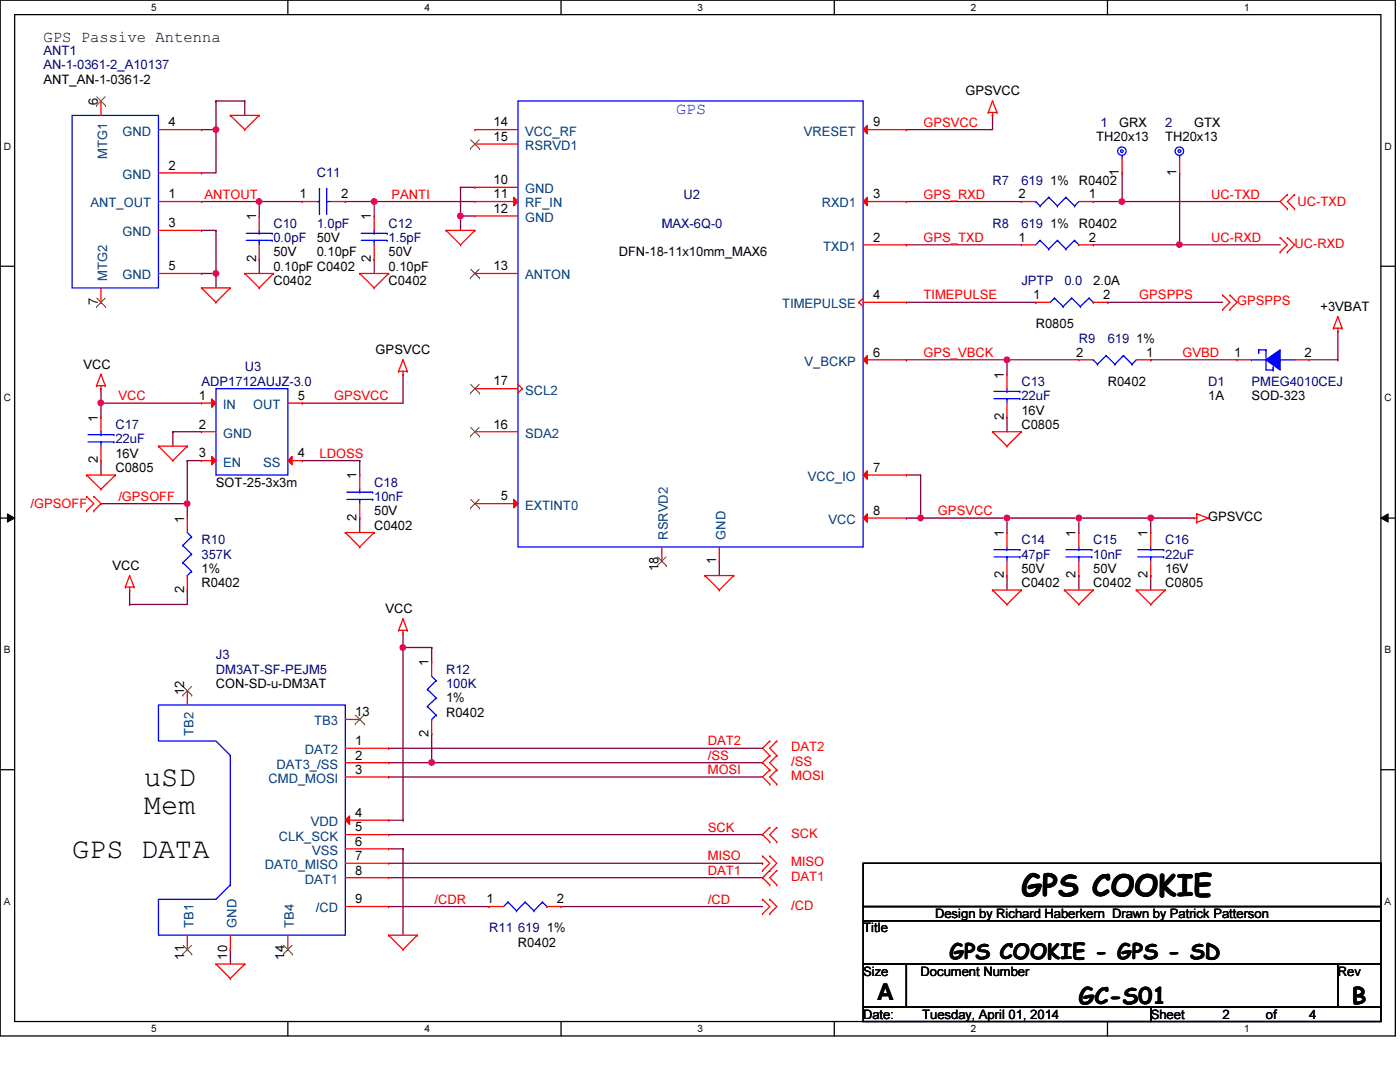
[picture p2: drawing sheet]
<svg xmlns="http://www.w3.org/2000/svg" width="279mm" height="216mm" viewBox="0 0 279 216" stroke-linecap="round" stroke-linejoin="round" font-family="sans-serif">
<path d="M0 0h278.5v206.7h-278.5zM2.9 2.9h272.7v200.9h-272.7z" fill="none" stroke="#000" stroke-width=".25"/>
<g fill="#fff">
<path d="M30.2 .3h1.1v2.3h-1.1z"/>
<path d="M30.2 204.1h1.1v2.3h-1.1z"/>
</g>
<path d="M57.4 0v2.9M57.4 203.8v2.9" fill="none" stroke="#000" stroke-width=".25"/>
<g fill="#fff">
<path d="M84.7 .3h1.1v2.3h-1.1z"/>
<path d="M84.7 204.1h1.1v2.3h-1.1z"/>
</g>
<path d="M112 0v2.9M112 203.8v2.9" fill="none" stroke="#000" stroke-width=".25"/>
<g fill="#fff">
<path d="M139.2 .3h1.1v2.3h-1.1z"/>
<path d="M139.2 204.1h1.1v2.3h-1.1z"/>
</g>
<path d="M166.5 0v2.9M166.5 203.8v2.9" fill="none" stroke="#000" stroke-width=".25"/>
<g fill="#fff">
<path d="M193.8 .3h1.1v2.3h-1.1z"/>
<path d="M193.8 204.1h1.1v2.3h-1.1z"/>
</g>
<path d="M221 0v2.9M221 203.8v2.9" fill="none" stroke="#000" stroke-width=".25"/>
<g fill="#fff">
<path d="M248.3 .3h1.1v2.3h-1.1z"/>
<path d="M248.3 204.1h1.1v2.3h-1.1z"/>
<path d="M.8 28h1.4v2.3h-1.4z"/>
<path d="M276.3 28h1.4v2.3h-1.4z"/>
<path d="M.8 78.2h1.4v2.3h-1.4z"/>
<path d="M276.3 78.2h1.4v2.3h-1.4z"/>
</g>
<path d="M0 53.1h2.9M275.6 53.1h2.9" fill="none" stroke="#000" stroke-width=".25"/>
<g fill="#fff">
<path d="M.8 128.5h1.3v2.2h-1.3z"/>
<path d="M276.3 128.5h1.3v2.2h-1.3z"/>
</g>
<path d="M0 103.4h2.9M275.6 103.4h2.9" fill="none" stroke="#000" stroke-width=".25"/>
<path d="M1.5 102.5l1.4 .9-1.4 .8zM275.6 103.4l1.4-.9v1.7z" fill="#000"/>
<path d="M1.5 102.5l1.4 .9-1.4 .8zM275.6 103.4l1.4-.9v1.7z" fill="none" stroke="#000" stroke-width=".2"/>
<g fill="#fff">
<path d="M.8 178.7h1.3v2.2h-1.3z"/>
<path d="M276.3 178.7h1.3v2.2h-1.3z"/>
</g>
<path d="M0 153.6h2.9M275.6 153.6h2.9" fill="none" stroke="#000" stroke-width=".25"/>
<path d="M201 71.8h.1M201 71.8h14.3M229.7 71.8h.1M229.7 71.8h17.2M201 83.3h.1M201 83.3v2.8" fill="none" stroke="#800040" stroke-width=".25"/>
<circle cx="200.9" cy="71.8" r=".56" fill="#f0f"/>
<circle cx="200.9" cy="71.8" r=".56" fill="none" stroke="#f0f" stroke-width=".25"/>
<path d="M180.9 71.8h.1M180.9 71.8h20.1M201 71.8h.1M201 71.8v2.9M261.2 71.8h5.8M267 71.8h.1M201 114.9h.1M201 103.4h.1M201 103.4v2.9M201 114.9v2.8" fill="none" stroke="#800040" stroke-width=".25"/>
<circle cx="200.9" cy="103.4" r=".56" fill="#f0f"/>
<circle cx="200.9" cy="103.4" r=".56" fill="none" stroke="#f0f" stroke-width=".25"/>
<path d="M229.7 103.4h.1M229.7 103.4v2.9" fill="none" stroke="#800040" stroke-width=".25"/>
<circle cx="229.6" cy="103.4" r=".56" fill="#f0f"/>
<circle cx="229.6" cy="103.4" r=".56" fill="none" stroke="#f0f" stroke-width=".25"/>
<path d="M201 103.4h.1M201 103.4h37.3M215.3 103.4h.1M215.3 103.4v2.9M229.7 114.9h.1M229.7 103.4h.1M229.7 114.9v2.8" fill="none" stroke="#800040" stroke-width=".25"/>
<circle cx="215.3" cy="103.4" r=".56" fill="#f0f"/>
<circle cx="215.3" cy="103.4" r=".56" fill="none" stroke="#f0f" stroke-width=".25"/>
<path d="M235.4 48.9h.1M235.4 48.9h20.1M215.3 114.9h.1M215.3 114.9v2.8" fill="none" stroke="#800040" stroke-width=".25"/>
<circle cx="235.4" cy="48.8" r=".56" fill="#f0f"/>
<circle cx="235.4" cy="48.8" r=".56" fill="none" stroke="#f0f" stroke-width=".25"/>
<path d="M180.9 48.9h.1M180.9 48.9h22.9M223.9 40.2h.1M223.9 40.2h31.6" fill="none" stroke="#800040" stroke-width=".25"/>
<circle cx="223.9" cy="40.2" r=".56" fill="#f0f"/>
<circle cx="223.9" cy="40.2" r=".56" fill="none" stroke="#f0f" stroke-width=".25"/>
<path d="M91.9 37.4h.1M91.9 37.4h2.9M91.9 37.4v5.7M198.1 23h.1M198.1 23v2.9M91.9 43.1h.1M91.9 43.1h2.9M180.9 40.2h.1M180.9 40.2h22.9M183.7 103.4h.1M183.7 103.4h17.3" fill="none" stroke="#800040" stroke-width=".25"/>
<circle cx="91.9" cy="43.1" r=".56" fill="#f0f"/>
<circle cx="91.9" cy="43.1" r=".56" fill="none" stroke="#f0f" stroke-width=".25"/>
<path d="M180.9 25.9h.1M180.9 25.9h17.2M91.9 43.1h.1M91.9 43.1v2.9M180.9 94.8h.1M180.9 94.8h2.8M183.7 94.8h.1M183.7 94.8v8.6h-2.8M143.6 112h.1M143.6 112v2.9M180.9 103.4h.1" fill="none" stroke="#800040" stroke-width=".25"/>
<circle cx="183.7" cy="103.4" r=".56" fill="#f0f"/>
<circle cx="183.7" cy="103.4" r=".56" fill="none" stroke="#f0f" stroke-width=".25"/>
<path d="M80.4 129.2h.1M80.4 129.2v34.5" fill="none" stroke="#800040" stroke-width=".25"/>
<circle cx="80.4" cy="129.2" r=".56" fill="#f0f"/>
<circle cx="80.4" cy="129.2" r=".56" fill="none" stroke="#f0f" stroke-width=".25"/>
<g fill="none" stroke="#800040" stroke-width=".25">
<path d="M223.9 34.5h.1M223.9 34.5v5.7h-5.7M235.4 34.5h.1M235.4 34.5v14.4h-17.2M218.2 40.2h.1M218.2 48.9h.1M20.2 91.9h.1M20.2 80.4h.1M20.2 91.9v2.9M20.2 80.4h20M77.6 163.7h2.8M77.6 169.4h2.8"/>
<path d="M80.4 163.7h.1M80.4 169.4h.1M80.4 169.4v17.2M46 189.5h.1M46 189.5v2.9"/>
</g>
<circle cx="20.1" cy="80.4" r=".56" fill="#f0f"/>
<circle cx="20.1" cy="80.4" r=".56" fill="none" stroke="#f0f" stroke-width=".25"/>
<g fill="none" stroke="#800040" stroke-width=".25">
<path d="M20.2 77.6h.1M20.2 77.6v5.7M20.2 80.4h.1M34.5 86.1h.1M34.5 86.1h5.7M34.5 86.1v2.9M37.4 91.9h.1M37.4 91.9h2.8M37.4 91.9v11.5M60.3 91.9h.1M60.3 80.4h.1M60.3 91.9h11.5"/>
<path d="M60.3 80.4h20.1M71.8 91.9h.1M71.8 91.9v2.9M20.2 100.5h.1M20.2 100.5h17.2M37.4 117.7h.1M37.4 100.5h.1M37.4 117.7v2.9M71.8 103.4h.1M71.8 103.4v2.9"/>
</g>
<circle cx="37.3" cy="100.5" r=".56" fill="#f0f"/>
<circle cx="37.3" cy="100.5" r=".56" fill="none" stroke="#f0f" stroke-width=".25"/>
<path d="M40.2 40.2h.1M40.2 40.2h11.5M43.1 46h.1M43.1 46v8.6" fill="none" stroke="#800040" stroke-width=".25"/>
<circle cx="43.1" cy="54.6" r=".56" fill="#f0f"/>
<circle cx="43.1" cy="54.6" r=".56" fill="none" stroke="#f0f" stroke-width=".25"/>
<path d="M51.7 40.2h.1M51.7 40.2h8.6" fill="none" stroke="#800040" stroke-width=".25"/>
<circle cx="51.7" cy="40.2" r=".56" fill="#f0f"/>
<circle cx="51.7" cy="40.2" r=".56" fill="none" stroke="#f0f" stroke-width=".25"/>
<g fill="none" stroke="#800040" stroke-width=".25">
<path d="M40.2 25.9h.1M40.2 25.9h2.9M43.1 25.9h.1M43.1 25.9v8.6M40.2 46h.1M40.2 54.6h.1M40.2 46h2.9M40.2 54.6h2.9M43.1 54.6h.1M43.1 54.6v2.8M51.7 40.2h.1M51.7 40.2v2.9"/>
<path d="M74.7 40.2h.1M74.7 40.2v2.9"/>
</g>
<circle cx="43.1" cy="25.9" r=".56" fill="#f0f"/>
<circle cx="43.1" cy="25.9" r=".56" fill="none" stroke="#f0f" stroke-width=".25"/>
<g fill="none" stroke="#800040" stroke-width=".25">
<path d="M40.2 34.5h.1M40.2 34.5h2.9M43.1 20.2h.1M43.1 20.2h5.8M43.1 20.2v5.7M48.9 20.2h.1M48.9 20.2v2.8M51.7 51.7h.1M51.7 51.7v2.9M68.9 40.2h.1M68.9 40.2h5.8M74.7 51.7h.1"/>
<path d="M74.7 51.7v2.9"/>
</g>
<circle cx="74.7" cy="40.2" r=".56" fill="#f0f"/>
<circle cx="74.7" cy="40.2" r=".56" fill="none" stroke="#f0f" stroke-width=".25"/>
<g fill="none" stroke="#800040" stroke-width=".25">
<path d="M74.7 40.2h.1M74.7 40.2h20.1M80.4 74.7h.1M80.4 74.7v5.7M77.6 149.3h.1M77.6 155h.1M77.6 149.3h74.6M77.6 152.2h74.6M77.6 155h74.6M86.1 152.2h.1M86.1 146.4h.1M86.1 146.4v5.8"/>
<path d="M152.2 152.2h.1M77.6 166.5h74.6M77.6 172.3h74.6M77.6 175.1h74.6M152.2 166.5h.1M152.2 172.3h.1M152.2 175.1h.1M77.6 180.9h20M97.6 180.9h.1M112 180.9h.1M112 180.9h40.2"/>
</g>
<circle cx="86.1" cy="152.1" r=".56" fill="#f0f"/>
<circle cx="86.1" cy="152.1" r=".56" fill="none" stroke="#f0f" stroke-width=".25"/>
<g fill="none" stroke="#800040" stroke-width=".25">
<path d="M180.9 60.3h25.8M206.7 60.3h.1M221.1 60.3h.1M221.1 60.3h22.9M267 66.1h.1M267 66.1v5.7M25.9 117.7h.1M25.9 117.7v2.9M25.9 120.6h.1M25.9 120.6h11.5M80.4 129.2h.1M80.4 129.2h5.7"/>
<path d="M80.4 126.3v2.9M86.1 129.2h.1M86.1 129.2v2.9"/>
</g>
<g fill="none" stroke="#f00" stroke-width=".25">
<path d="M46 23h.1M46 23h5.7M46 23l2.9 2.9M48.9 25.9h.1M51.7 23h.1M51.7 23l-2.8 2.9M197.2 22.4h.1M197.2 22.4h1.8M198.1 23h.1M198.1 20.2h.1M198.1 22.4v.6M198.1 20.2l-.9 2.2"/>
<path d="M198.1 20.2l.9 2.2M199 22.4h.1M256.9 38.8h.1M256.9 38.8l-1.4 1.4 1.4 1.5M258.4 38.8h.1M258.4 38.8l-1.5 1.4 1.5 1.5M40.2 57.4h.1M40.2 57.4h5.8M40.2 57.4l2.9 2.9M46 57.4h.1M46 57.4l-2.9 2.9M48.9 54.6h.1"/>
<path d="M48.9 54.6h5.7M48.9 54.6l2.8 2.8M51.7 57.4h.1M54.6 54.6h.1M54.6 54.6l-2.9 2.8M71.8 54.6h.1M71.8 54.6h5.8M71.8 54.6l2.9 2.8M74.7 57.4h.1M77.6 54.6h.1M77.6 54.6l-2.9 2.8M89 46h.1"/>
<path d="M89 46h5.8M89 46l2.9 2.9M91.9 48.9h.1M94.8 46h.1M94.8 46l-2.9 2.9M244 58.9h.1M244 58.9l1.4 1.4-1.4 1.5M245.4 58.9h.1M245.4 58.9l1.5 1.4-1.5 1.5M255.5 50.3h.1M255.5 47.4h.1M255.5 47.4l1.4 1.5-1.4 1.4"/>
<path d="M256.9 50.3h.1M256.9 47.4h.1M256.9 41.7h.1M256.9 47.4l1.5 1.5-1.5 1.4M258.4 41.7h.1M19.3 77h.1M19.3 77h1.7M20.2 77.6h.1M20.2 74.7h.1M20.2 77v.6M20.2 74.7l-.9 2.3M20.2 74.7l.8 2.3"/>
<path d="M21 77h.1M43.1 60.3h.1M79.5 74.1h.1M79.5 74.1h1.8M80.4 74.7h.1M80.4 71.8h.1M80.4 74.1v.6M80.4 71.8l-.9 2.3M80.4 71.8l.9 2.3M81.3 74.1h.1M201 74.7h.1M201 74.7v2.9"/>
<path d="M244 61.8h.1M245.4 61.8h.1M266.1 65.5h.1M266.1 65.5h1.7M267 66.1h.1M267 63.2h.1M267 65.5v.6M267 63.2l-.9 2.3M267 63.2l.8 2.3M267.8 65.5h.1M17.3 94.8h.1M17.3 99.1h.1"/>
<path d="M17.3 94.8h5.7M17.3 94.8l2.9 2.8M17.3 99.1l1.4 1.4-1.4 1.4M18.7 99.1h.1M18.7 99.1l1.5 1.4-1.5 1.4M20.2 97.6h.1M23 94.8h.1M23 94.8l-2.8 2.8M31.6 89h.1M31.6 89h5.8M31.6 89l2.9 2.9M34.5 91.9h.1"/>
<path d="M37.4 89h.1M37.4 89l-2.9 2.9M198.1 86.1h.1M198.1 86.1h5.7M198.1 86.1l2.9 2.9M201 89h.1M201 83.3h.1M201 80.4v2.9M203.8 86.1h.1M203.8 86.1l-2.8 2.9M17.3 101.9h.1M18.7 101.9h.1"/>
<path d="M25 117.1h.1M25 117.1h1.8M25.9 117.7h.1M25.9 114.9h.1M25.9 117.1v.6M25.9 114.9l-.9 2.2M25.9 114.9l.9 2.2M26.8 117.1h.1M68.9 106.3h.1M68.9 106.3h5.8M68.9 106.3l2.9 2.8M71.8 109.1h.1"/>
<path d="M74.7 106.3h.1M74.7 106.3l-2.9 2.8M140.7 114.9h.1M140.7 114.9h5.7M140.7 114.9l2.9 2.8M143.6 117.7h.1M146.4 114.9h.1M146.4 114.9l-2.8 2.8M198.1 117.7h.1M198.1 117.7h5.7M198.1 117.7l2.9 2.9M203.8 117.7h.1"/>
<path d="M203.8 117.7l-2.8 2.9M212.4 117.7h.1M212.4 117.7h5.8M212.4 117.7l2.9 2.9M218.2 117.7h.1M218.2 117.7l-2.9 2.9M226.8 117.7h.1M226.8 117.7h5.7M226.8 117.7l2.9 2.9M232.5 117.7h.1M232.5 117.7l-2.8 2.9M238.3 103.4h.1"/>
<path d="M238.3 103.4h.5M238.8 102.5h.1M238.8 104.2h.1M238.8 102.5v1.7M238.8 102.5l2.3 .9M241.1 103.4h.1M241.1 103.4l-2.3 .8M79.5 125.8h.1M79.5 125.8h1.8M80.4 126.3h.1M80.4 123.5h.1M80.4 125.8v.5"/>
<path d="M80.4 123.5l-.9 2.3M80.4 123.5l.9 2.3M81.3 125.8h.1M86.1 132.1h.1M86.1 132.1v2.9M201 120.6h.1M215.3 120.6h.1M229.7 120.6h.1M86.1 146.4h.1M86.1 143.6v2.8M153.6 147.9h.1M153.6 150.7h.1"/>
<path d="M153.6 153.6h.1M153.6 156.5h.1M153.6 147.9l-1.4 1.4 1.4 1.4M153.6 150.7l-1.4 1.5 1.4 1.4M153.6 153.6l-1.4 1.4 1.4 1.5M155 150.7h.1M155 147.9h.1M155 153.6h.1M155 156.5h.1M155 147.9l-1.4 1.4 1.4 1.4M155 150.7l-1.4 1.5 1.4 1.4M155 153.6l-1.4 1.4 1.4 1.5"/>
<path d="M152.2 179.5h.1M152.2 173.7h.1M152.2 170.8h.1M152.2 179.5l1.4 1.4-1.4 1.4M152.2 170.8l1.4 1.5-1.4 1.4M153.6 179.5h.1M153.6 173.7h.1M153.6 176.6h.1M153.6 165.1h.1M153.6 168h.1M153.6 170.8h.1M153.6 179.5l1.4 1.4-1.4 1.4"/>
<path d="M153.6 173.7l-1.4 1.4 1.4 1.5M153.6 165.1l-1.4 1.4 1.4 1.5M153.6 170.8l1.4 1.5-1.4 1.4M155 176.6h.1M155 173.7h.1M155 168h.1M155 165.1h.1M155 173.7l-1.4 1.4 1.4 1.5M155 165.1l-1.4 1.4 1.4 1.5M43.1 192.4h.1M43.1 192.4h5.8M43.1 192.4l2.9 2.8"/>
<path d="M46 195.2h.1M48.9 192.4h.1M48.9 192.4l-2.9 2.8M77.6 186.6h.1M77.6 186.6h5.7M77.6 186.6l2.8 2.9M80.4 189.5h.1M83.3 186.6h.1M83.3 186.6l-2.9 2.9M152.2 182.3h.1M153.6 182.3h.1"/>
</g>
<path d="M172.3 172.3h103.3v8.6h-103.3zM172.3 183.7h103.3v8.7h-103.3zM172.3 192.4h8.6v8.6h-8.6zM172.3 180.9h103.3v2.8h-103.3zM180.9 192.4h86.1v8.6h-86.1zM267 192.4h8.6v8.6h-8.6zM172.3 201h57.4v2.8h-57.4zM229.7 201h45.9v2.8h-45.9z" fill="none" stroke="#000" stroke-width=".25"/>
<g fill="none" stroke="#00f" stroke-width=".25">
<path d="M198.4 79.5h5.1M198.4 78.1h5.1M201 78.1h.1M201 79.5h.1M201 77.6v.5M201 79.5v.9M203.5 79.5h.1M203.5 78.1h.1M249.8 71.8h.1M249.8 71.8h2.8M251.2 69.8h.1M251.2 69.8h1.4"/>
<path d="M252.6 69.8h.1M252.6 69.8v4h1.5M254.1 73.8h.1M255.5 71.8h.1M255.5 71.8h2.9M85.3 137.5h.1M85.3 137.5l1.7 1.8M86.1 135l.9 .8M87 135.8h.1M87 139.3h.1M87 135.8l-1.7 1.7M87 139.3l-1.7 1.7"/>
<path d="M85.3 141h.1M85.3 141l1.7 1.7M86.1 143.6h.1M87 142.7h.1M87 142.7l-.9 .9"/>
</g>
<path d="M252.6 71.8l2.9-2v4z" fill-rule="evenodd" fill="#00f"/>
<g fill="none" stroke="#00f" stroke-width=".25">
<path d="M63.8 37.6h.1M63.8 37.6v5.2M65.2 37.6h.1M65.2 37.6v5.2M63.2 40.2h.6M63.8 40.2h.1M65.2 40.2h.1M65.2 40.2h.9M43.1 77.6h14.3v17.2h-14.3zM251.2 70.4h.1M251.2 69.8v.6M252.6 71.8l2.9-2v4z"/>
<path d="M254.1 73.2h.1M254.1 73.2v.6M227.1 111.1h5.1M227.1 109.7h5.1M229.7 109.7h.1M229.7 111.1h.1M229.7 109.1v.6M229.7 111.1v.9M232.2 111.1h.1M232.2 109.7h.1"/>
</g>
<path d="M60.3 40.2h.1M60.3 40.2h2.9M66.1 40.2h2.8M68.9 40.2h.1M246.9 71.8h.1M246.9 71.8h2.9M258.4 71.8h2.8M261.2 71.8h.1M229.7 106.3h.1M229.7 114.9h.1M229.7 106.3v2.8M229.7 112v2.9" fill="none" stroke="#f00" stroke-width=".25"/>
<path d="M42.2 79.6l.9 .8-.9 .9z" fill="#f00"/>
<path d="M42.2 79.6l.9 .8-.9 .9zM40.2 80.4h.1M40.2 86.1h.1M40.2 80.4h2.9M40.2 86.1h2.9M57.4 80.4h2.9M60.3 80.4h.1" fill="none" stroke="#f00" stroke-width=".25"/>
<path d="M58.3 91.1v1.7l-.9-.9z" fill="#f00"/>
<path d="M57.4 91.9h2.9M58.3 91.1v1.7l-.9-.9zM60.3 91.9h.1" fill="none" stroke="#f00" stroke-width=".25"/>
<path d="M42.2 91.1l.9 .8-.9 .9z" fill="#f00"/>
<path d="M40.2 91.9h.1M40.2 91.9h2.9M42.2 91.1l.9 .8-.9 .9z" fill="none" stroke="#f00" stroke-width=".25"/>
<path d="M103.4 20.2h68.9v88.9h-68.9z" fill="none" stroke="#00f" stroke-width=".25"/>
<path d="M172.3 25.9l.8-.9v1.7z" fill="#f00"/>
<path d="M172.3 25.9l.8-.9v1.7zM172.3 25.9h8.6M180.9 25.9h.1" fill="none" stroke="#f00" stroke-width=".25"/>
<path d="M172.3 94.8l.8-.9v1.7z" fill="#f00"/>
<path d="M94.8 86.1h.1M94.8 86.1h8.6M172.3 94.8l.8-.9v1.7zM172.3 94.8h8.6M180.9 94.8h.1" fill="none" stroke="#f00" stroke-width=".25"/>
<path d="M93.9 87h.1M93.9 85.3l1.8 1.7M95.6 85.3l-1.7 1.7M95.7 87h.1" fill="none" stroke="#804000" stroke-width=".2"/>
<path d="M172.3 103.4l.8-.9v1.7z" fill="#f00"/>
<path d="M94.8 25.9h.1M94.8 25.9h8.6M172.3 103.4l.8-.9v1.7zM172.3 103.4h8.6M180.9 103.4h.1" fill="none" stroke="#f00" stroke-width=".25"/>
<path d="M102.5 99.7l.9 .8-.9 .8z" fill="#f00"/>
<path d="M102.5 99.7l.9 .8-.9 .8zM94.8 100.5h.1M94.8 100.5h8.6" fill="none" stroke="#f00" stroke-width=".25"/>
<path d="M93.9 99.7l1.8 1.7M95.6 99.7l-1.7 1.7M93.9 101.4h.1M95.7 101.4h.1" fill="none" stroke="#804000" stroke-width=".2"/>
<path d="M172.3 71.8l.8-.8v1.6z" fill="#f00"/>
<g fill="none" stroke="#f00" stroke-width=".25">
<path d="M94.8 37.4h.1M94.8 28.7h.1M94.8 37.4h8.6M94.8 28.7h8.6M94.8 54.6h.1M94.8 43.1h.1M94.8 54.6h8.6M94.8 43.1h8.6M172.3 59.5l-.9 .8M171.4 60.3h.1M171.4 60.3l.9 .9M172.3 71.8l.8-.8v1.6z"/>
<path d="M172.3 61.2h.1M172.3 71.8h8.6M172.3 60.3h8.6M180.9 71.8h.1M180.9 60.3h.1M132.1 112h.1M132.1 109.1v2.9M143.6 112h.1M143.6 109.1v2.9"/>
</g>
<path d="M93.9 29.6h.1M93.9 27.9l1.8 1.7M95.6 27.9l-1.7 1.7M95.7 29.6h.1M93.9 55.5h.1M93.9 53.7l1.8 1.8M95.6 53.7l-1.7 1.8M95.7 55.5h.1M131.2 112.9h.1M131.2 111.1l1.8 1.8M132.9 111.1l-1.7 1.8M133 112.9h.1" fill="none" stroke="#804000" stroke-width=".2"/>
<path d="M102.5 39.4l.9 .8-.9 .9z" fill="#f00"/>
<path d="M102.5 39.4l.9 .8-.9 .9zM94.8 40.2h.1M94.8 40.2h8.6M172.3 48.9h8.6M180.9 48.9h.1M94.8 77.6h.1M94.8 77.6h8.6M103.4 78.4h.1M103.4 76.7l.8 .9M104.2 77.6h.1M104.2 77.6l-.8 .8" fill="none" stroke="#f00" stroke-width=".25"/>
<path d="M93.9 78.4h.1M93.9 76.7l1.8 1.7M95.6 76.7l-1.7 1.7M95.7 78.4h.1" fill="none" stroke="#804000" stroke-width=".2"/>
<path d="M172.3 40.2l.8-.8v1.7z" fill="#f00"/>
<g fill="none" stroke="#f00" stroke-width=".25">
<path d="M20.2 20.2h.1M20.2 20.2v2.8M31.6 34.5h8.6M31.6 25.9h8.6M40.2 34.5h.1M40.2 25.9h.1M223.9 34.5h.1M223.9 31.6v2.9M235.4 34.5h.1M235.4 31.6v2.9M20.2 57.4v2.9M31.6 40.2h8.6"/>
<path d="M31.6 46h8.6M31.6 54.6h8.6M40.2 40.2h.1M40.2 46h.1M40.2 54.6h.1M74.7 43.1h.1M74.7 51.7h.1M74.7 43.1v2.9M74.7 48.9v2.8M172.3 40.2l.8-.8v1.7zM172.3 40.2h8.6M180.9 40.2h.1"/>
<path d="M203.8 48.9h.1M203.8 40.2h.1M203.8 40.2h2.9M203.8 48.9h2.9M215.3 40.2h2.9M215.3 48.9h2.9M218.2 48.9h.1M218.2 40.2h.1M20.2 60.3h.1M206.7 60.3h.1M206.7 60.3h2.9M215.3 71.8h.1"/>
<path d="M215.3 71.8h2.9M218.2 60.3h2.9M221.1 60.3h.1M226.8 71.8h2.9M229.7 71.8h.1M20.2 83.3h.1M20.2 91.9h.1M20.2 83.3v2.8M20.2 89v2.9M71.8 94.8h.1M71.8 94.8v2.8M37.4 103.4h.1"/>
<path d="M37.4 117.7h.1M37.4 103.4v2.9M37.4 114.9v2.8M71.8 103.4h.1M71.8 100.5v2.9M201 106.3h.1M201 114.9h.1M201 106.3v2.8M201 112v2.9M215.3 106.3h.1M215.3 114.9h.1M215.3 106.3v2.8"/>
<path d="M215.3 112v2.9M68.9 152.2h8.7M68.9 155h8.7M77.6 152.2h.1M77.6 155h.1M97.6 180.9h.1M97.6 180.9h2.9M109.1 180.9h2.9M112 180.9h.1"/>
</g>
<g fill="none" stroke="#00f" stroke-width=".25">
<path d="M14.4 23h17.2v34.4h-17.2zM209.3 39.4h.1M209.3 39.4l1.7 1.7M209.3 39.4l-1.7 1.7M212.7 39.4h.1M212.7 39.4l1.8 1.7M212.7 39.4l-1.7 1.7M223.9 31h.1M223.9 31v.6M235.4 31h.1M235.4 31v.6M72.1 48h5.2"/>
<path d="M72.1 46.6h5.2M74.7 46.6h.1M74.7 48h.1M74.7 46v.6M74.7 48v.9M77.3 48h.1M77.3 46.6h.1M206.7 40.2h.1M206.7 40.2l.9 .9M207.6 48h.1M207.6 41.1h.1M207.6 48l-.9 .9"/>
<path d="M207.6 48l1.7 1.7M209.3 49.7h.1M210.4 59.5h.1M210.4 59.5l-.8 .8M210.4 59.5l1.8 1.7M211 48h.1M211 41.1h.1M211 48l-1.7 1.7M211 48l1.7 1.7M212.7 49.7h.1M213.9 59.5h.1M213.9 59.5l-1.7 1.7"/>
<path d="M213.9 59.5l1.7 1.7M214.5 48h.1M214.5 41.1h.1M214.5 48l-1.8 1.7M214.5 48l.8 .9M215.3 48.9h.1M215.3 40.2l-.8 .9M217.3 59.5h.1M217.3 59.5l-1.7 1.7M217.3 59.5l.9 .8M212.2 61.2h.1M215.6 61.2h.1"/>
<path d="M218.2 60.3h.1M218.2 71.8h.1M218.2 71.8l.8 .9M219 72.7h.1M220.8 71h.1M220.8 71l1.7 1.7M220.8 71l-1.8 1.7M222.5 72.7h.1M224.2 71h.1M224.2 71l1.7 1.7M224.2 71l-1.7 1.7M225.9 72.7h.1"/>
<path d="M226.8 71.8l-.9 .9M17.6 88.2h5.1M17.6 86.7h5.1M20.2 86.7h.1M20.2 88.2h.1M20.2 86.1v.6M20.2 88.2v.8M22.7 88.2h.1M22.7 86.7h.1M69.2 99.7h5.2M69.2 98.2h5.2M71.8 98.2h.1"/>
<path d="M71.8 99.7h.1M71.8 97.6v.6M71.8 99.7v.8M74.4 99.7h.1M74.4 98.2h.1M36.5 108.8h.1M36.5 112.3h.1M36.5 108.8l1.7 1.8M36.5 112.3l1.7 1.7M37.4 114.9h.1M37.4 106.3l.8 .8M38.2 107.1h.1"/>
<path d="M38.2 110.6h.1M38.2 114h.1M38.2 107.1l-1.7 1.7M38.2 110.6l-1.7 1.7M38.2 114l-.8 .9M198.4 111.1h5.1M198.4 109.7h5.1M201 109.7h.1M201 111.1h.1M201 109.1v.6M201 111.1v.9M203.5 111.1h.1"/>
<path d="M203.5 109.7h.1M212.7 111.1h5.2M212.7 109.7h5.2M215.3 109.7h.1M215.3 111.1h.1M215.3 109.1v.6M215.3 111.1v.9M217.9 111.1h.1M217.9 109.7h.1M46 150.7h.1M46 150.7l-2.9-2.8h-11.5v-7.2h37.3v45.9h-37.3v-7.1h11.5l2.9-2.9M46 150.7v25.9"/>
<path d="M46 176.6h.1M101.4 180h.1M101.4 180l-.9 .9M101.4 180l1.7 1.7M103.1 181.7h.1M104.8 180h.1M104.8 180l-1.7 1.7M104.8 180l1.8 1.7M106.6 181.7h.1M108.2 180h.1M108.2 180l-1.6 1.7M108.2 180l.9 .9"/>
<path d="M109.1 180.9h.1"/>
<circle cx="223.9" cy="30.2" r=".27"/>
<circle cx="223.9" cy="30.2" r=".84"/>
<circle cx="235.4" cy="30.2" r=".84"/>
<circle cx="235.4" cy="30.2" r=".29"/>
</g>
<path d="M19.3 19.3l1.7 1.7M21 19.3l-1.7 1.7M19.3 21h.1M21 21h.1M19.3 59.5l1.7 1.7M21 59.5l-1.7 1.7M19.3 61.2h.1M21 61.2h.1" fill="none" stroke="#804000" stroke-width=".2"/>
<path d="M69.8 162.8v1.7l-.9-.8z" fill="#f00"/>
<g fill="none" stroke="#f00" stroke-width=".25">
<path d="M51.7 43.1h.1M51.7 51.7h.1M51.7 43.1v2.9M51.7 48.9v2.8M37.4 137.8h.1M37.4 137.8v2.9M68.9 149.3h8.7M68.9 143.6h2.9M71.8 143.6h.1M77.6 149.3h.1M68.9 163.7h8.7M68.9 166.5h8.7"/>
<path d="M68.9 169.4h8.7M68.9 172.3h8.7M68.9 175.1h8.7M69.8 162.8v1.7l-.9-.8zM77.6 163.7h.1M77.6 166.5h.1M77.6 169.4h.1M77.6 172.3h.1M77.6 175.1h.1M37.4 189.5h.1M37.4 186.6v2.9M46 189.5h.1"/>
<path d="M46 186.6v2.9M57.4 189.5h.1M57.4 186.6v2.9M68.9 180.9h8.7M77.6 180.9h.1"/>
</g>
<g fill="none" stroke="#804000" stroke-width=".2">
<path d="M36.5 138.7h.1M36.5 137l1.8 1.7M38.2 137l-1.7 1.7M38.3 138.7h.1M70.9 144.4h.1M71 142.7l1.7 1.7M72.6 142.7l-1.7 1.7M72.7 144.4h.1M36.5 190.4h.1M36.5 188.6l1.8 1.8M38.2 188.6l-1.7 1.8M38.3 190.4h.1"/>
<path d="M56.6 190.4h.1M56.6 188.6l1.7 1.8M58.3 188.6l-1.7 1.8M58.3 190.4h.1"/>
</g>
<path d="M49.1 48h5.2M49.1 46.6h5.2M51.7 46.6h.1M51.7 48h.1M51.7 46v.6M51.7 48v.9M54.3 48h.1M54.3 46.6h.1" fill="none" stroke="#00f" stroke-width=".25"/>
<circle cx="200.9" cy="71.8" r=".56" fill="#f0f"/>
<circle cx="200.9" cy="71.8" r=".56" fill="none" stroke="#f0f" stroke-width=".25"/>
<circle cx="200.9" cy="103.4" r=".56" fill="#f0f"/>
<circle cx="200.9" cy="103.4" r=".56" fill="none" stroke="#f0f" stroke-width=".25"/>
<circle cx="229.6" cy="103.4" r=".56" fill="#f0f"/>
<circle cx="229.6" cy="103.4" r=".56" fill="none" stroke="#f0f" stroke-width=".25"/>
<circle cx="215.3" cy="103.4" r=".56" fill="#f0f"/>
<circle cx="215.3" cy="103.4" r=".56" fill="none" stroke="#f0f" stroke-width=".25"/>
<circle cx="235.4" cy="48.8" r=".56" fill="#f0f"/>
<circle cx="235.4" cy="48.8" r=".56" fill="none" stroke="#f0f" stroke-width=".25"/>
<circle cx="223.9" cy="40.2" r=".56" fill="#f0f"/>
<circle cx="223.9" cy="40.2" r=".56" fill="none" stroke="#f0f" stroke-width=".25"/>
<circle cx="91.9" cy="43.1" r=".56" fill="#f0f"/>
<circle cx="91.9" cy="43.1" r=".56" fill="none" stroke="#f0f" stroke-width=".25"/>
<circle cx="183.7" cy="103.4" r=".56" fill="#f0f"/>
<circle cx="183.7" cy="103.4" r=".56" fill="none" stroke="#f0f" stroke-width=".25"/>
<circle cx="80.4" cy="129.2" r=".56" fill="#f0f"/>
<circle cx="80.4" cy="129.2" r=".56" fill="none" stroke="#f0f" stroke-width=".25"/>
<circle cx="20.1" cy="80.4" r=".56" fill="#f0f"/>
<circle cx="20.1" cy="80.4" r=".56" fill="none" stroke="#f0f" stroke-width=".25"/>
<circle cx="37.3" cy="100.5" r=".56" fill="#f0f"/>
<circle cx="37.3" cy="100.5" r=".56" fill="none" stroke="#f0f" stroke-width=".25"/>
<circle cx="43.1" cy="54.6" r=".56" fill="#f0f"/>
<circle cx="43.1" cy="54.6" r=".56" fill="none" stroke="#f0f" stroke-width=".25"/>
<circle cx="51.7" cy="40.2" r=".56" fill="#f0f"/>
<circle cx="51.7" cy="40.2" r=".56" fill="none" stroke="#f0f" stroke-width=".25"/>
<circle cx="43.1" cy="25.9" r=".56" fill="#f0f"/>
<circle cx="43.1" cy="25.9" r=".56" fill="none" stroke="#f0f" stroke-width=".25"/>
<circle cx="74.7" cy="40.2" r=".56" fill="#f0f"/>
<circle cx="74.7" cy="40.2" r=".56" fill="none" stroke="#f0f" stroke-width=".25"/>
<circle cx="86.1" cy="152.1" r=".56" fill="#f0f"/>
<circle cx="86.1" cy="152.1" r=".56" fill="none" stroke="#f0f" stroke-width=".25"/>
<text font-size="6" x="203.8" y="178.9">GPS COOKIE</text>
<g font-size="5.7">
<text x="28.7" y="156.8">uSD</text>
<text x="28.7" y="162.5">Mem</text>
<text x="14.4" y="171.1">GPS DATA</text>
</g>
<g font-size="4.6">
<text x="175.1" y="199.5">A</text>
<text x="215.3" y="200.3">GC-S01</text>
<text x="269.8" y="200.3">B</text>
</g>
<text font-size="4.3" x="189.5" y="191.3">GPS COOKIE - GPS - SD</text>
<text font-size="3.1" x="8.7" y="8.3">GPS Passive Antenna</text>
<text font-size="3.1" fill="#00f" x="135" y="22.6">GPS</text>
<g font-size="2.6" fill="#000080">
<text x="8.7" y="11">ANT1</text>
<text x="8.7" y="13.8">AN-1-0361-2_A10137</text>
<text x="219.6" y="25.4">1</text>
<text x="232.5" y="25.4">2</text>
<text x="63.2" y="35.4">C11</text>
<text x="136.4" y="39.7">U2</text>
<text x="198.1" y="36.8">R7</text>
<text x="203.8" y="36.8">619</text>
<text x="54.6" y="45.4">C10</text>
<text x="63.2" y="45.4">1.0pF</text>
<text x="77.6" y="45.4">C12</text>
<text x="132.1" y="45.4">MAX-6Q-0</text>
<text x="198.1" y="45.4">R8</text>
<text x="203.8" y="45.4">619</text>
<text x="54.6" y="48.3">0.0pF</text>
<text x="77.6" y="48.3">1.5pF</text>
<text x="203.8" y="56.9">JPTP</text>
<text x="212.4" y="56.9">0.0</text>
<text x="215.3" y="68.4">R9</text>
<text x="221.1" y="68.4">619</text>
<text x="40.2" y="77">ADP1712AUJZ-3.0</text>
<text x="48.9" y="74.1">U3</text>
<text x="203.8" y="77">C13</text>
<text x="241.1" y="77">D1</text>
<text x="249.8" y="77">PMEG4010CEJ</text>
<text x="203.8" y="79.9">22uF</text>
<text x="23" y="85.6">C17</text>
<text x="23" y="88.5">22uF</text>
<text x="74.7" y="97.1">C18</text>
<text x="74.7" y="99.9">10nF</text>
<text x="40.2" y="108.6">R10</text>
<text x="40.2" y="111.5">357K</text>
<text x="203.8" y="108.6">C14</text>
<text x="203.8" y="111.5">47pF</text>
<text x="218.2" y="108.6">C15</text>
<text x="218.2" y="111.5">10nF</text>
<text x="232.5" y="108.6">C16</text>
<text x="232.5" y="111.5">22uF</text>
<text x="43.1" y="131.5">J3</text>
<text x="43.1" y="134.4">DM3AT-SF-PEJM5</text>
<text x="89" y="134.4">R12</text>
<text x="89" y="137.3">100K</text>
<text x="97.6" y="186.1">R11 619</text>
</g>
<g font-size="2.6">
<text x="8.7" y="16.7">ANT_AN-1-0361-2</text>
<text x="19.5" y="21" transform="rotate(-90 19.5 21)">6</text>
<text x="192.7" y="19">GPSVCC</text>
<text x="33.6" y="25.2">4</text>
<text x="98.5" y="25.2">14</text>
<text x="98.5" y="28.1">15</text>
<text x="174.2" y="25.2">9</text>
<text x="218.8" y="28.2">TH20x13</text>
<text x="223.4" y="25.4">GRX</text>
<text x="232.5" y="28.2">TH20x13</text>
<text x="238.3" y="25.4">GTX</text>
<text x="33.6" y="33.9">2</text>
<text x="223.3" y="35.1" transform="rotate(-90 223.3 35.1)">1</text>
<text x="234.8" y="35.1" transform="rotate(-90 234.8 35.1)">1</text>
<text x="33.6" y="39.6">1</text>
<text x="59.8" y="39.6">1</text>
<text x="68.1" y="39.6">2</text>
<text x="98.5" y="36.7">10</text>
<text x="98.5" y="39.6">11</text>
<text x="174.2" y="39.6">3</text>
<text x="203.3" y="39.6">2</text>
<text x="209.6" y="36.8">1%</text>
<text x="215.3" y="36.8">R0402</text>
<text x="217.3" y="39.6">1</text>
<text x="33.6" y="45.3">3</text>
<text x="51.1" y="44" transform="rotate(-90 51.1 44)">1</text>
<text x="74" y="44" transform="rotate(-90 74 44)">1</text>
<text x="98.5" y="42.5">12</text>
<text x="209.6" y="45.4">1%</text>
<text x="215.3" y="45.4">R0402</text>
<text x="33.6" y="53.9">5</text>
<text x="51.1" y="52.3" transform="rotate(-90 51.1 52.3)">2</text>
<text x="54.6" y="51.2">50V</text>
<text x="63.2" y="48.3">50V</text>
<text x="63.2" y="51.2">0.10pF</text>
<text x="74" y="52.3" transform="rotate(-90 74 52.3)">2</text>
<text x="77.6" y="51.2">50V</text>
<text x="98.5" y="53.9">13</text>
<text x="123.5" y="51.2">DFN-18-11x10mm_MAX6</text>
<text x="174.2" y="48.2">2</text>
<text x="203.3" y="48.2">1</text>
<text x="217.3" y="48.2">2</text>
<text x="54.6" y="56.9">C0402</text>
<text x="54.6" y="54.1">0.10pF C0402</text>
<text x="77.6" y="56.9">C0402</text>
<text x="77.6" y="54.1">0.10pF</text>
<text x="174.2" y="59.7">4</text>
<text x="206.2" y="59.7">1</text>
<text x="218.2" y="56.9">2.0A</text>
<text x="220.2" y="59.7">2</text>
<text x="19.5" y="60.9" transform="rotate(-90 19.5 60.9)">7</text>
<text x="206.7" y="65.5">R0805</text>
<text x="263.5" y="62.1">+3VBAT</text>
<text x="75" y="70.7">GPSVCC</text>
<text x="174.2" y="71.2">6</text>
<text x="214.8" y="71.2">2</text>
<text x="226.8" y="68.4">1%</text>
<text x="228.8" y="71.2">1</text>
<text x="246.3" y="71.2">1</text>
<text x="260.3" y="71.2">2</text>
<text x="16.7" y="73.6">VCC</text>
<text x="98.5" y="76.9">17</text>
<text x="200.3" y="75.6" transform="rotate(-90 200.3 75.6)">1</text>
<text x="221.1" y="77">R0402</text>
<text x="39.7" y="79.8">1</text>
<text x="59.4" y="79.8">5</text>
<text x="200.3" y="83.9" transform="rotate(-90 200.3 83.9)">2</text>
<text x="203.8" y="82.8">16V</text>
<text x="241.1" y="79.9">1A</text>
<text x="249.8" y="79.9">SOD-323</text>
<text x="19.5" y="84.2" transform="rotate(-90 19.5 84.2)">1</text>
<text x="39.7" y="85.5">2</text>
<text x="98.5" y="85.5">16</text>
<text x="203.8" y="85.6">C0805</text>
<text x="19.5" y="92.5" transform="rotate(-90 19.5 92.5)">2</text>
<text x="23" y="94.2">C0805</text>
<text x="23" y="91.4">16V</text>
<text x="39.7" y="91.3">3</text>
<text x="59.4" y="91.3">4</text>
<text x="71.2" y="95.6" transform="rotate(-90 71.2 95.6)">1</text>
<text x="174.2" y="94.1">7</text>
<text x="43.1" y="97.1">SOT-25-3x3m</text>
<text x="99.9" y="99.9">5</text>
<text x="36.7" y="104.3" transform="rotate(-90 36.7 104.3)">1</text>
<text x="71.2" y="103.9" transform="rotate(-90 71.2 103.9)">2</text>
<text x="74.7" y="105.7">C0402</text>
<text x="74.7" y="102.8">50V</text>
<text x="174.2" y="102.7">8</text>
<text x="200.3" y="107.1" transform="rotate(-90 200.3 107.1)">1</text>
<text x="214.7" y="107.1" transform="rotate(-90 214.7 107.1)">1</text>
<text x="229" y="107.1" transform="rotate(-90 229 107.1)">1</text>
<text x="241.1" y="104">GPSVCC</text>
<text x="22.4" y="113.7">VCC</text>
<text x="142.9" y="112.6" transform="rotate(-90 142.9 112.6)">1</text>
<text x="36.7" y="118.3" transform="rotate(-90 36.7 118.3)">2</text>
<text x="40.2" y="117.2">R0402</text>
<text x="40.2" y="114.3">1%</text>
<text x="131.4" y="114" transform="rotate(-90 131.4 114)">18</text>
<text x="200.3" y="115.4" transform="rotate(-90 200.3 115.4)">2</text>
<text x="203.8" y="117.2">C0402</text>
<text x="203.8" y="114.3">50V</text>
<text x="214.7" y="115.4" transform="rotate(-90 214.7 115.4)">2</text>
<text x="218.2" y="117.2">C0402</text>
<text x="218.2" y="114.3">50V</text>
<text x="229" y="115.4" transform="rotate(-90 229 115.4)">2</text>
<text x="232.5" y="117.2">C0805</text>
<text x="232.5" y="114.3">16V</text>
<text x="77" y="122.3">VCC</text>
<text x="43.1" y="137.3">CON-SD-u-DM3AT</text>
<text x="85.5" y="133" transform="rotate(-90 85.5 133)">1</text>
<text x="36.7" y="138.7" transform="rotate(-90 36.7 138.7)">12</text>
<text x="70.9" y="142.9">13</text>
<text x="89" y="143">R0402</text>
<text x="89" y="140.2">1%</text>
<text x="70.9" y="148.7">1</text>
<text x="85.5" y="147" transform="rotate(-90 85.5 147)">2</text>
<text x="70.9" y="151.6">2</text>
<text x="70.9" y="154.4">3</text>
<text x="70.9" y="163">4</text>
<text x="70.9" y="165.9">5</text>
<text x="70.9" y="168.7">6</text>
<text x="70.9" y="171.6">7</text>
<text x="70.9" y="174.5">8</text>
<text x="70.9" y="180.3">9</text>
<text x="97.1" y="180.3">1</text>
<text x="111.1" y="180.3">2</text>
<text x="186.6" y="183.2">Design by Richard Haberkern Drawn by Patrick Patterson</text>
<text x="36.7" y="191.5" transform="rotate(-90 36.7 191.5)">11</text>
<text x="45.3" y="191.5" transform="rotate(-90 45.3 191.5)">10</text>
<text x="56.8" y="191.5" transform="rotate(-90 56.8 191.5)">14</text>
<text x="103.4" y="188.9">R0402</text>
<text x="109.1" y="186.1">1%</text>
<text x="172.3" y="186.1">Title</text>
<text x="172.3" y="194.7">Size</text>
<text x="183.7" y="194.7">Document Number</text>
<text x="267" y="194.7">Rev</text>
<text x="172.3" y="203.3">Date:</text>
<text x="184" y="203.3">Tuesday, April 01, 2014</text>
<text x="229.7" y="203.3">Sheet</text>
<text x="244" y="203.3">2</text>
<text x="252.6" y="203.3">of</text>
<text x="261.2" y="203.3">4</text>
</g>
<g font-size="2.6" fill="#004080">
<text x="24.5" y="27.1">GND</text>
<text x="104.8" y="27.1">VCC_RF</text>
<text x="104.8" y="29.9">RSRVD1</text>
<text x="160.4" y="27.1">VRESET</text>
<text x="21.4" y="31.7" transform="rotate(-90 21.4 31.7)">MTG1</text>
<text x="24.5" y="35.7">GND</text>
<text x="18.1" y="41.4">ANT_OUT</text>
<text x="104.8" y="38.6">GND</text>
<text x="104.8" y="41.4">RF_IN</text>
<text x="164" y="41.4">RXD1</text>
<text x="24.5" y="47.2">GND</text>
<text x="104.8" y="44.3">GND</text>
<text x="164.3" y="50">TXD1</text>
<text x="21.4" y="56" transform="rotate(-90 21.4 56)">MTG2</text>
<text x="24.5" y="55.8">GND</text>
<text x="104.8" y="55.8">ANTON</text>
<text x="156.1" y="61.5">TIMEPULSE</text>
<text x="160.6" y="73">V_BCKP</text>
<text x="44.5" y="81.6">IN</text>
<text x="50.5" y="81.6">OUT</text>
<text x="104.8" y="78.7">SCL2</text>
<text x="44.5" y="87.3">GND</text>
<text x="104.8" y="87.3">SDA2</text>
<text x="44.5" y="93.1">EN</text>
<text x="52.5" y="93.1">SS</text>
<text x="161.2" y="96">VCC_IO</text>
<text x="104.8" y="101.7">EXTINT0</text>
<text x="133.3" y="107.7" transform="rotate(-90 133.3 107.7)">RSRVD2</text>
<text x="144.8" y="107.7" transform="rotate(-90 144.8 107.7)">GND</text>
<text x="165.4" y="104.6">VCC</text>
<text x="38.6" y="146.9" transform="rotate(-90 38.6 146.9)">TB2</text>
<text x="62.7" y="144.7">TB3</text>
<text x="55.2" y="153.4">DAT3_/SS</text>
<text x="60.8" y="150.5">DAT2</text>
<text x="53.6" y="156.2">CMD_MOSI</text>
<text x="55.7" y="167.7">CLK_SCK</text>
<text x="62" y="164.8">VDD</text>
<text x="52.8" y="173.4">DAT0_MISO</text>
<text x="62.3" y="170.6">VSS</text>
<text x="60.8" y="176.3">DAT1</text>
<text x="38.6" y="185.2" transform="rotate(-90 38.6 185.2)">TB1</text>
<text x="47.2" y="185.2" transform="rotate(-90 47.2 185.2)">GND</text>
<text x="58.7" y="185.2" transform="rotate(-90 58.7 185.2)">TB4</text>
<text x="63" y="182.1">/CD</text>
</g>
<g font-size="2.6" fill="#f00">
<text x="184.3" y="25.3">GPSVCC</text>
<text x="40.8" y="39.6">ANTOUT</text>
<text x="78.1" y="39.6">PANTI</text>
<text x="184.3" y="39.6">GPS_RXD</text>
<text x="241.7" y="39.6">UC-TXD</text>
<text x="259" y="41.1">UC-TXD</text>
<text x="184.3" y="48.3">GPS_TXD</text>
<text x="241.7" y="48.3">UC-RXD</text>
<text x="258.4" y="49.4">UC-RXD</text>
<text x="184.3" y="59.7">TIMEPULSE</text>
<text x="227.4" y="59.7">GPSPPS</text>
<text x="246.9" y="60.9">GPSPPS</text>
<text x="184.3" y="71.2">GPS_VBCK</text>
<text x="236" y="71.2">GVBD</text>
<text x="23.6" y="79.8">VCC</text>
<text x="66.7" y="79.8">GPSVCC</text>
<text x="63.8" y="91.3">LDOSS</text>
<text x="6.1" y="101.4">/GPSOFF</text>
<text x="23.6" y="99.9">/GPSOFF</text>
<text x="187.2" y="102.8">GPSVCC</text>
<text x="141.3" y="148.7">DAT2</text>
<text x="157.9" y="149.9">DAT2</text>
<text x="141.3" y="154.4">MOSI</text>
<text x="141.3" y="151.6">/SS</text>
<text x="157.9" y="152.8">/SS</text>
<text x="157.9" y="155.7">MOSI</text>
<text x="141.3" y="165.9">SCK</text>
<text x="157.9" y="167.1">SCK</text>
<text x="141.3" y="171.7">MISO</text>
<text x="157.9" y="172.9">MISO</text>
<text x="141.3" y="174.5">DAT1</text>
<text x="157.9" y="175.7">DAT1</text>
<text x="86.7" y="180.3">/CDR</text>
<text x="141.3" y="180.3">/CD</text>
<text x="157.9" y="181.5">/CD</text>
</g>
<g font-size="2">
<text x="30.2" y="2.2">5</text>
<text x="84.7" y="2.2">4</text>
<text x="139.2" y="2.2">3</text>
<text x="193.8" y="2.2">2</text>
<text x="248.3" y="2.2">1</text>
<text x=".8" y="29.8">D</text>
<text x="276.3" y="29.8">D</text>
<text x=".8" y="80.1">C</text>
<text x="276.3" y="80.1">C</text>
<text x=".8" y="130.3">B</text>
<text x="276.3" y="130.3">B</text>
<text x=".8" y="180.5">A</text>
<text x="276.3" y="180.5">A</text>
<text x="30.2" y="206">5</text>
<text x="84.7" y="206">4</text>
<text x="139.2" y="206">3</text>
<text x="193.8" y="206">2</text>
<text x="248.3" y="206">1</text>
</g>
</svg>
